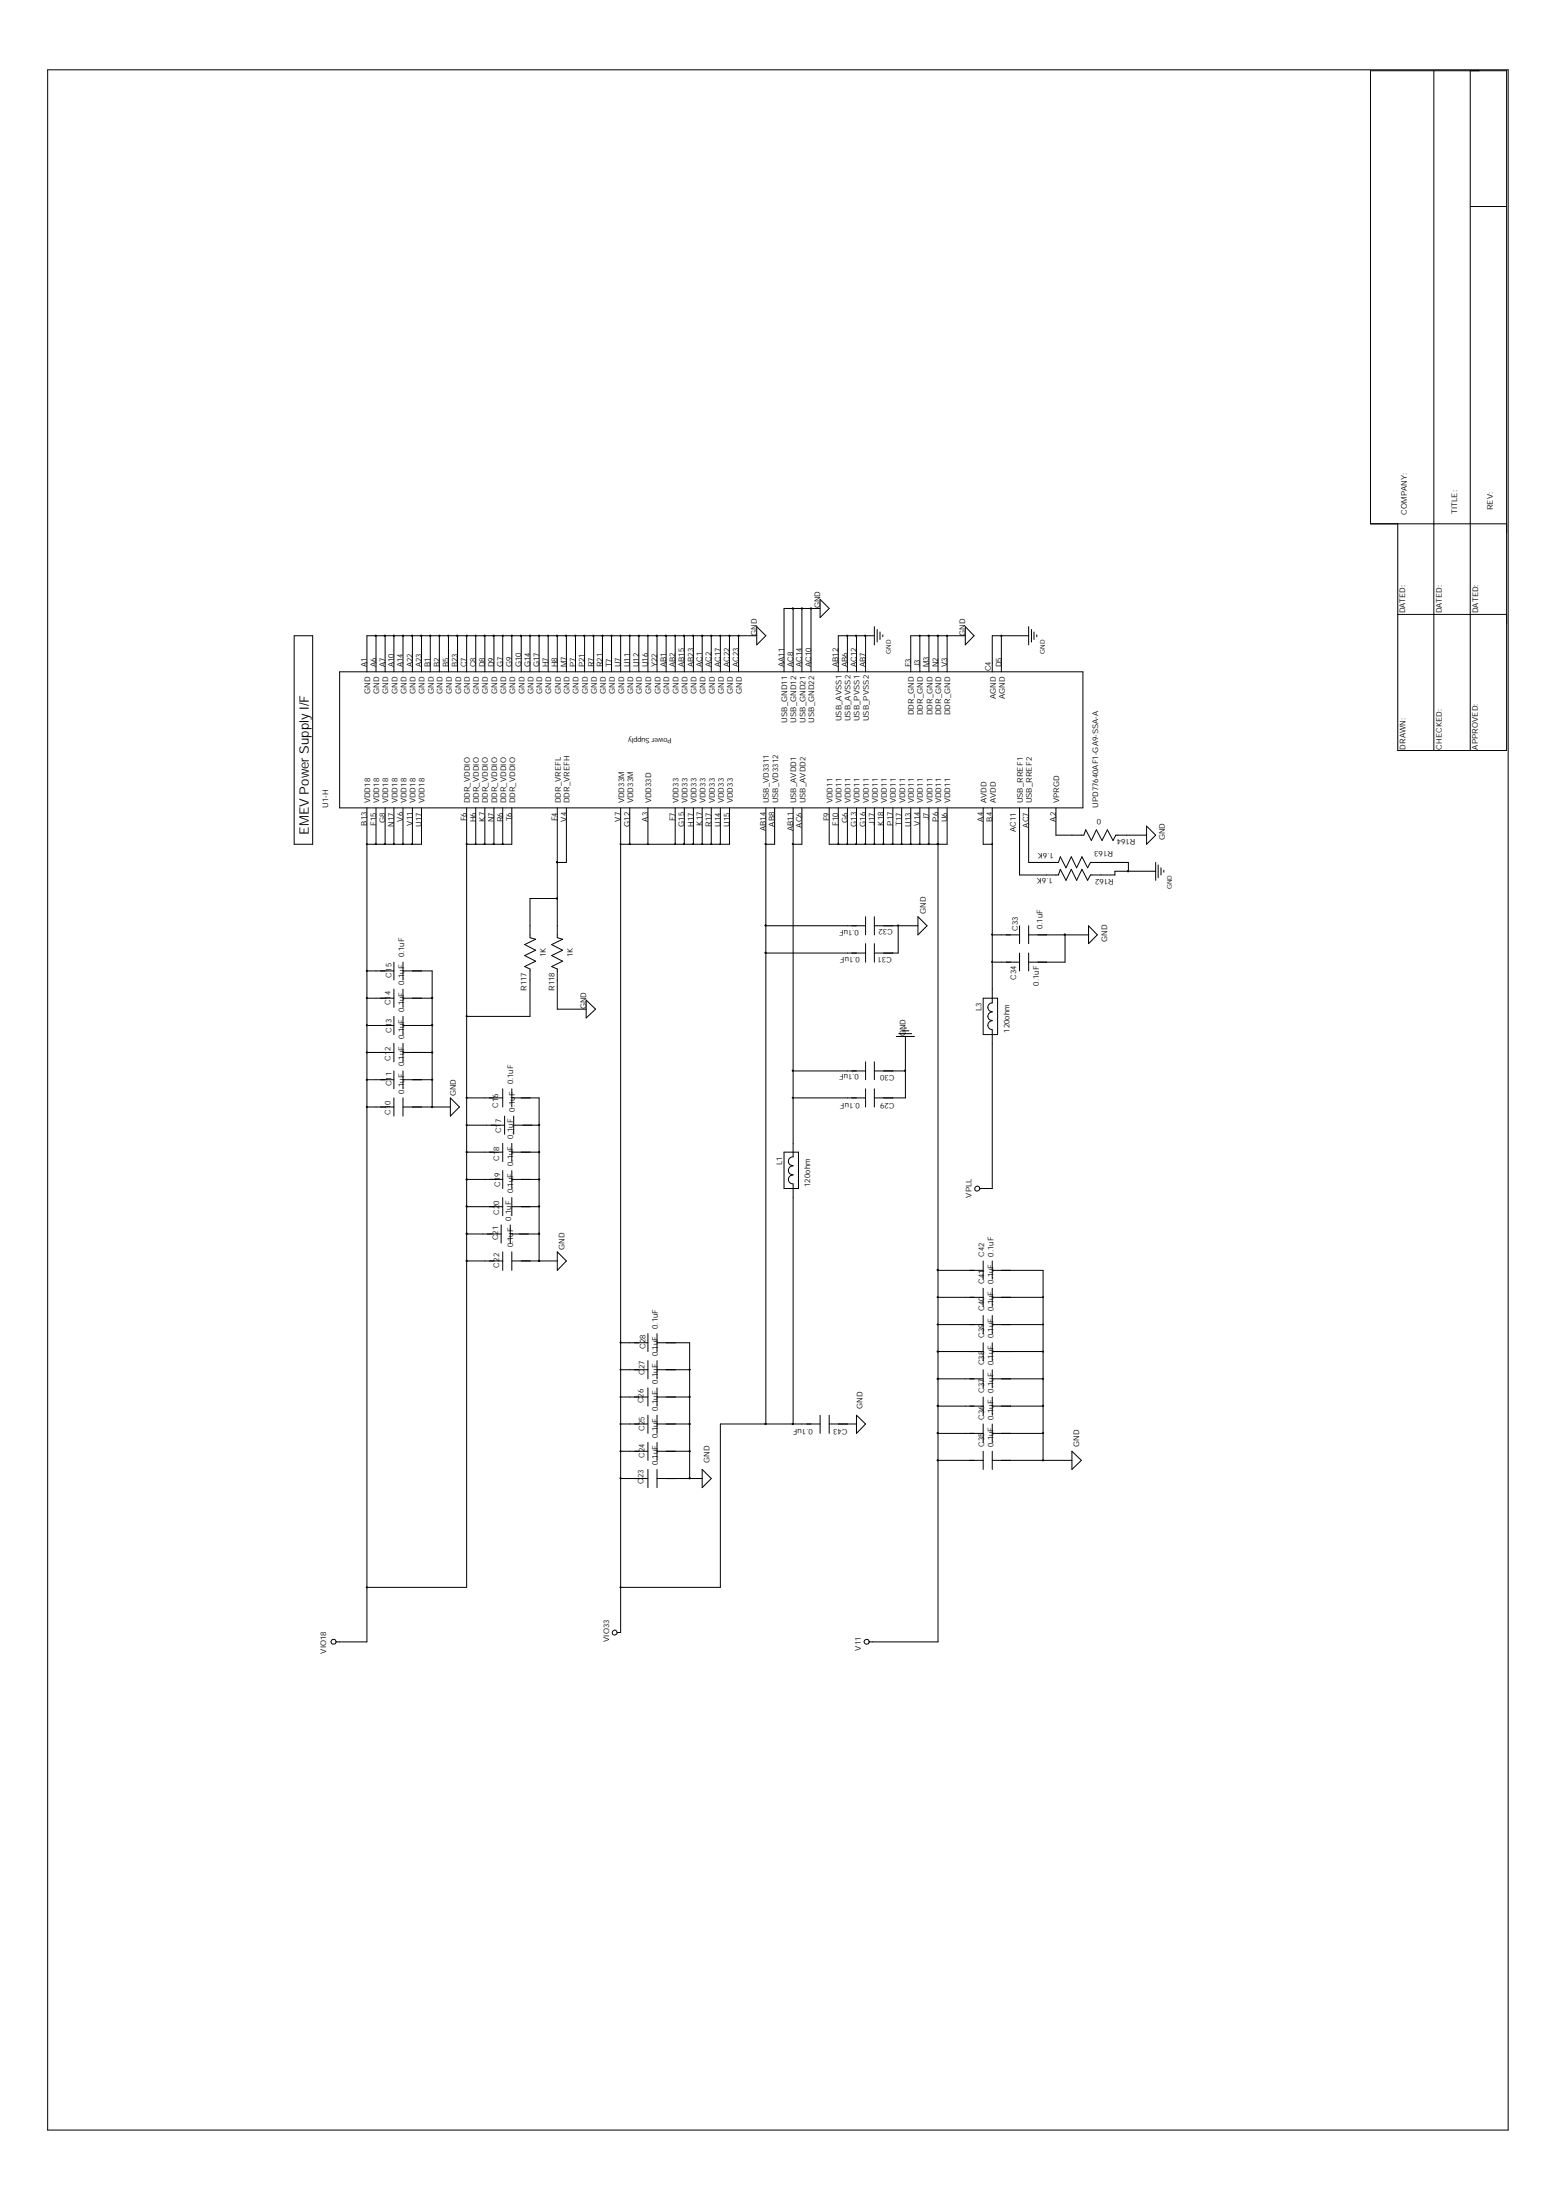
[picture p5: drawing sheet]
<svg xmlns="http://www.w3.org/2000/svg" width="210mm" height="297mm" viewBox="0 0 210 297" stroke-linecap="round" stroke-linejoin="round" font-family="sans-serif">
<g fill="none" stroke="#000" stroke-width=".13">
<path d="M6.4 9.4h197.2v278.2h-197.2v-278.1M193.5 9.6v91.7M198.5 9.6v91.7M198.5 27.9h4.9M188.7 70.7v30.6h14.7v-91.7h-18.4v61.1h18.4M39.7 85.8h2.5v28.2h-2.5zM45.8 90.7h100.4v18.4h-100.4zM50.8 85.8v4.9M52 85.8v4.9M53.2 85.8v4.9M54.4 85.8v4.9M55.7 85.8v4.9"/>
<path d="M56.9 85.8v4.9M58.1 85.8v4.9M59.3 85.8v4.9M60.5 85.8v4.9M61.8 85.8v4.9M63 85.8v4.9M64.2 85.8v4.9M65.4 85.8v4.9M66.7 85.8v4.9M67.9 85.8v4.9M69.1 85.8v4.9M70.4 85.8v4.9"/>
<path d="M71.5 85.8v4.9M72.8 85.8v4.9M74 85.8v4.9M75.2 85.8v4.9M76.5 85.8v4.9M77.7 85.8v4.9M78.9 85.8v4.9M80.1 85.8v4.9M81.3 85.8v4.9M82.5 85.8v4.9M83.8 85.8v4.9M85 85.8v4.9"/>
<path d="M86.2 85.8v4.9M87.5 85.8v4.9M88.7 85.8v4.9M89.9 85.8v4.9M91.1 85.8v4.9M92.4 85.8v4.9M93.6 85.8v4.9M94.8 85.8v4.9M96 85.8v4.9M97.2 85.8v4.9M98.5 85.8v4.9M99.7 85.8v4.9"/>
<path d="M102.2 85.8h-52.7v4.9M102.2 84.6l1.2 1.2-1.2 1.3zM107.1 82.2v8.5M108.2 82.2v8.5M109.5 82.2v8.5M110.7 82.2h-4.9v8.5M110.7 80.9l1.2 1.3-1.2 1.2zM114.4 85.8v4.9M115.6 85.8v4.9M116.8 85.8v4.9M118 85.8h-4.8v4.9M118 84.6v2.5"/>
<path d="M118.4 85v1.7M118.8 85.3v1M119.2 85.7v.3M124.2 85.8v4.9M125.4 85.8v4.9M126.6 85.8v4.9M127.8 85.8v4.9M130.3 85.8h-7.4v4.9M130.3 84.6l1.2 1.2-1.2 1.3zM135.2 85.8v4.9M138.9 85.8h-5v4.9M138.9 84.6v2.5"/>
<path d="M139.2 85v1.7M139.6 85.3v1M140 85.7v.3M188.7 83h14.7M49.5 109.1v112.6h-4.1M50.8 109.1v4.9M52 109.1v4.9M53.2 109.1v4.9M54.4 109.1v4.9M55.7 109.1v4.9M56.9 109.1v4.9h-7.4M63 109.1v105.2h-13.5"/>
<path d="M64.2 109.1v4.9M65.4 109.1v4.9M66.7 109.1v4.9M67.9 109.1v4.9M69.1 109.1v4.9h-6.1M75.2 109.1v17.5l.7 .2-1.4 .7 1.4 .8-1.4 .7 1.4 .8-1.4 .7 .7 .3v5.5h3.9M76.5 109.1v7.3h-1.3M83.8 109.1v111.3h-.5M85 109.1v4.9M87.5 109.1v4.9M91.1 109.1v4.9M92.4 109.1v4.9"/>
<path d="M93.6 109.1v4.9M94.8 109.1v4.9M96 109.1v4.9M97.2 109.1v4.9M98.5 109.1v4.9h-14.7M103.4 109.1v83.2M104.6 109.1v4.9h-1.2M107.1 109.1v47.1a.59 .59 0 0 0-.7 .6 .59 .59 0 0 0 .7 .6M108.2 109.1v4.9h-1.1M111.9 109.1v4.9h15.9v-4.9M113.2 109.1v4.9M114.4 109.1v4.9"/>
<path d="M115.6 109.1v4.9M116.8 109.1v4.9M118 109.1v4.9M119.3 109.1v4.9M120.5 109.1v4.9M121.7 109.1v4.9M122.9 109.1v4.9M124.2 109.1v4.9M125.4 109.1v4.9M126.6 114h.1M126.6 109.1v112.6h-9.3M132.7 109.1v4.9h1.2"/>
<path d="M133.9 109.1v26.3a.59 .59 0 0 0-.6 .6 .59 .59 0 0 0 .6 .6M137.6 109.1v9h5.3l.2-.7 .8 1.5 .7-1.5 .7 1.5 .7-1.5 .8 1.5 .4-.8h3.3v-.5h5.5M138.9 109.1v7.3h4l.2-.7 .8 1.5 .7-1.5 .7 1.5 .7-1.5 .8 1.5 .4-.8h5.1v1.2M142.5 109.1v3.7h3.8l.3-.8 .7 1.5 .7-1.5 .8 1.5 .7-1.5 .7 1.5 .4-.7h4.2M154.8 111.5l1.2 1.3-1.2 1.2zM156 116.4v2.5M156.3 116.8v1.7M156.7 117.2v.9M157.1 117.5v.3M49.5 134.8h3.7M49.5 138.5h3.7M49.5 131.1h3.7"/>
<path d="M53.2 129.9v2.4M53.2 133.5v2.5M53.2 137.2v2.5M54.4 134.8h3.9M54.4 129.9v2.4M54.4 133.5v2.5M54.4 137.2v2.5M54.4 138.5h3.9M54.4 131.1h3.9v18.4M75.2 121.3h-3.7v5.3l.8 .2-1.5 .7 1.5 .8-1.5 .7 1.5 .8-1.5 .7 .7 .3v6.4h-8.5M79.1 135l1.3 1.3-1.3 1.1zM103.4 128.7h13.4"/>
<path d="M103.4 125h13.4M116.8 123.8v2.4M116.8 127.4v2.5M118 123.8v2.4M118 127.4v2.5M118 125h5.9M121 139.9h2.4M121.2 125v3.7h-3.2M121.3 139.6h1.8M121.7 139.2h1M122.1 138.8h.2M122.2 139.9v8.3h-4.2"/>
<path d="M123.9 123.8l1.2 1.2-1.2 1.2zM132.7 134.8h2v4.9h-2zM133.9 136.6a.57 .57 0 0 0-.5 .6 .57 .57 0 0 0 .5 .6M133.9 137.8a.59 .59 0 0 0-.6 .6 .59 .59 0 0 0 .6 .6M133.9 139.1v21.4h-1.7M133.9 126.2h3.7M133.9 129.9h3.7M137.6 125v2.4M137.6 128.7v2.4M138.9 126.2h8M138.9 125v2.4M138.9 128.7v2.4"/>
<path d="M143.8 126.2v3.7h-4.9M146.9 125l1.2 1.2-1.2 1.2zM49.5 149.5h3.7M49.5 145.8h3.7M49.5 142.1h3.7M53.2 140.9v2.5M53.2 144.6v2.4M53.2 148.2v2.5M54.4 149.5h6.4M54.4 140.9v2.5M54.4 144.6v2.4M54.4 148.2v2.5"/>
<path d="M54.4 145.8h3.9M54.4 142.1h3.9M60.8 148.2l1.2 1.3-1.2 1.2zM63 155.6h4.9M63 148.2h4.9M63 151.9h5.1M63 159.2h4.9M67.9 147v2.5M67.9 154.4v2.4M67.9 158.1v2.4M68.1 150.7v2.4M69.1 155.6h3.7"/>
<path d="M69.1 148.2h3.7v22.1M69.1 147v2.5M69.1 154.4v2.4M69.1 158.1v2.4M69.1 159.2h3.7M69.3 151.9h3.5M69.3 150.7v2.4M105.8 155.6h2v4.9h-2zM107.1 157.4a.59 .59 0 0 0-.7 .6 .59 .59 0 0 0 .7 .6M107.1 158.7a.59 .59 0 0 0-.7 .5 .59 .59 0 0 0 .7 .6M107.1 159.9v32.4M107.1 148.2h9.7"/>
<path d="M107.1 144.6h9.7M116.8 143.4v2.4M116.8 147v2.5M118 143.4v2.4M118 147v2.5M118 144.6h4.2M63 162.9h4.9M63 166.6h4.6M63 170.3h4.9M67.6 165.4v2.4M67.9 161.7v2.5M67.9 169v2.5"/>
<path d="M68.9 166.6h3.9M68.9 165.4v2.4M69.1 161.7v2.5M69.1 169v2.5M69.1 162.9h3.7M69.1 170.3h6.1M75.2 169l1.3 1.3-1.3 1.2zM126.6 178.8h6.1M126.6 175.2h6.1M126.6 171.5h6.1M132.7 170.3v2.4M132.7 173.9v2.5"/>
<path d="M132.7 177.6v2.5M133.9 170.3v2.4M133.9 173.9v2.5M133.9 177.6v2.5M133.9 178.8h6.9M133.9 175.2h6.9M133.9 171.5h6.9v25.7M83.8 199.6h3.7M83.8 195.9h3.7M83.8 192.3h3.7M83.8 188.6h3.7M83.8 184.9h3.7"/>
<path d="M83.8 181.3h3.7M87.5 180.1v2.4M87.5 183.7v2.5M87.5 187.4v2.5M87.5 191.1v2.4M87.5 194.8v2.4M87.5 198.4v2.5M88.7 199.6h6.1M88.7 180.1v2.4M88.7 183.7v2.5M88.7 187.4v2.5M88.7 191.1v2.4"/>
<path d="M88.7 194.8v2.4M88.7 198.4v2.5M88.7 195.9h4.4M88.7 192.3h4.4M88.7 188.6h4.4M88.7 184.9h4.4M88.7 181.3h4.4v18.3M94.8 198.4l1.2 1.2-1.2 1.3zM110.7 192.3h-13.5v22h-13.4M110.7 191.1v2.4M111.9 192.3h3.7M111.9 191.1v2.4"/>
<path d="M115.6 191.1l1.2 1.2-1.2 1.2zM126.6 197.2h6.1M126.6 193.5h6.1M126.6 189.9h6.1M126.6 186.2h6.1M126.6 182.5h6.1M132.7 181.3v2.4M132.7 184.9v2.5M132.7 188.6v2.5M132.7 192.3v2.5M132.7 195.9v2.5M133.9 181.3v2.4"/>
<path d="M133.9 184.9v2.5M133.9 188.6v2.5M133.9 192.3v2.5M133.9 195.9v2.5M133.9 197.2h10.8M133.9 193.5h6.9M133.9 189.9h6.9M133.9 186.2h6.9M133.9 182.5h6.9M144.7 195.9l1.3 1.3-1.3 1.2zM44.8 221.4l.4-.1 .2 .4-.1 .2-.3 .1a.32 .32 0 0 1-.3-.4zM116.8 221.4l.3-.1 .2 .4-.1 .2-.2 .1a.32 .32 0 0 1-.3-.4z"/>
<circle cx="131.9" cy="160.5" r=".33"/>
<circle cx="83" cy="220.4" r=".33"/>
</g>
<g fill="#000" stroke="#000" stroke-width=".13">
<path d="M60.5 85.8h.1l-.1 .1z" fill-rule="evenodd"/>
<path d="M64.2 85.8v.1z" fill-rule="evenodd"/>
<path d="M73.9 85.8h.1v.1z" fill-rule="evenodd"/>
<path d="M77.6 85.8h.1v.1z" fill-rule="evenodd"/>
<path d="M83.7 85.8h.1v.1z" fill-rule="evenodd"/>
<path d="M87.4 85.8h.1v.1z" fill-rule="evenodd"/>
<path d="M91.1 85.8h.1l-.1 .1z" fill-rule="evenodd"/>
<path d="M97.2 85.8h.1l-.1 .1z" fill-rule="evenodd"/>
<path d="M114.3 85.8h.1v.1z" fill-rule="evenodd"/>
<path d="M124.1 85.8h.1v.1z" fill-rule="evenodd"/>
<path d="M127.8 85.8h.1l-.1 .1z" fill-rule="evenodd"/>
<path d="M49.5 113.9l.1 .1h-.1z" fill-rule="evenodd"/>
<path d="M50.7 113.9l.1 .1h-.1z" fill-rule="evenodd"/>
<path d="M51.9 113.9l.1 .1h-.1z" fill-rule="evenodd"/>
<path d="M53.1 113.9l.2 .1h-.2z" fill-rule="evenodd"/>
<path d="M54.3 113.9l.2 .1h-.2z" fill-rule="evenodd"/>
<path d="M55.6 113.9l.1 .1h-.1z" fill-rule="evenodd"/>
<path d="M62.9 113.9l.2 .1h-.2z" fill-rule="evenodd"/>
<path d="M64.2 113.9l.1 .1h-.1z" fill-rule="evenodd"/>
<path d="M65.3 113.9l.2 .1h-.2z" fill-rule="evenodd"/>
<path d="M66.6 113.9l.1 .1h-.1z" fill-rule="evenodd"/>
<path d="M67.8 113.9l.1 .1h-.1z" fill-rule="evenodd"/>
<path d="M83.7 113.9l.1 .1h-.1z" fill-rule="evenodd"/>
<path d="M84.9 113.9l.2 .1h-.2z" fill-rule="evenodd"/>
<path d="M87.4 113.9l.1 .1h-.1z" fill-rule="evenodd"/>
<path d="M91.1 113.9l.1 .1h-.1z" fill-rule="evenodd"/>
<path d="M92.3 113.9l.1 .1h-.1z" fill-rule="evenodd"/>
<path d="M93.5 113.9l.1 .1h-.1z" fill-rule="evenodd"/>
<path d="M94.7 113.9l.2 .1h-.2z" fill-rule="evenodd"/>
<path d="M96 113.9l.1 .1h-.1z" fill-rule="evenodd"/>
<path d="M97.2 113.9l.1 .1h-.1z" fill-rule="evenodd"/>
<path d="M103.3 113.9l.1 .1h-.1z" fill-rule="evenodd"/>
<path d="M107 113.9l.1 .1h-.1z" fill-rule="evenodd"/>
<path d="M113.1 113.9l.1 .1h-.1z" fill-rule="evenodd"/>
<path d="M114.3 113.9h.1v.1z" fill-rule="evenodd"/>
<path d="M115.5 113.9l.2 .1h-.2z" fill-rule="evenodd"/>
<path d="M116.7 113.9l.2 .1h-.2z" fill-rule="evenodd"/>
<path d="M118 113.9l.1 .1h-.1z" fill-rule="evenodd"/>
<path d="M119.2 113.9l.1 .1h-.1z" fill-rule="evenodd"/>
<path d="M120.4 113.9l.2 .1h-.2z" fill-rule="evenodd"/>
<path d="M121.7 113.9l.1 .1h-.1z" fill-rule="evenodd"/>
<path d="M122.9 113.9l.1 .1h-.1z" fill-rule="evenodd"/>
<path d="M124.1 113.9l.1 .1h-.1z" fill-rule="evenodd"/>
<path d="M125.3 113.9l.1 .1h-.1z" fill-rule="evenodd"/>
<path d="M126.5 113.9l.2 .1h-.2z" fill-rule="evenodd"/>
<path d="M126.5 113.9l.2 .1h-.2z" fill-rule="evenodd"/>
<path d="M133.9 113.9l.1 .1h-.1z" fill-rule="evenodd"/>
<path d="M49.5 138.4h.1l-.1 .1z" fill-rule="evenodd"/>
<path d="M49.5 131h.1l-.1 .2z" fill-rule="evenodd"/>
<path d="M49.5 134.7h.1l-.1 .1z" fill-rule="evenodd"/>
<path d="M62.9 137.2h.2l-.2 .1z" fill-rule="evenodd"/>
<path d="M121.2 124.9h.1l-.1 .1z" fill-rule="evenodd"/>
<path d="M133.9 126.1h.1l-.1 .2z" fill-rule="evenodd"/>
<path d="M133.9 129.8h.1l-.1 .1z" fill-rule="evenodd"/>
<path d="M49.5 142h.1l-.1 .2z" fill-rule="evenodd"/>
<path d="M49.5 145.7h.1l-.1 .2z" fill-rule="evenodd"/>
<path d="M49.5 149.4h.1l-.1 .1z" fill-rule="evenodd"/>
<path d="M62.9 148.2h.2l-.2 .1z" fill-rule="evenodd"/>
<path d="M62.9 151.9h.2h-.2z" fill-rule="evenodd"/>
<path d="M72.7 151.9h.2h-.2z" fill-rule="evenodd"/>
<path d="M107 148.2h.1l-.1 .1z" fill-rule="evenodd"/>
<path d="M126.5 175.1l.2 .1h-.2z" fill-rule="evenodd"/>
<path d="M126.5 178.8h.2l-.2 .1z" fill-rule="evenodd"/>
<path d="M140.7 178.8h.1v.1z" fill-rule="evenodd"/>
<path d="M140.7 175.1h.1v.1z" fill-rule="evenodd"/>
<path d="M83.7 181.2h.1v.1z" fill-rule="evenodd"/>
<path d="M83.7 199.5h.1v.2z" fill-rule="evenodd"/>
<path d="M83.7 195.9h.1v.1z" fill-rule="evenodd"/>
<path d="M83.7 188.6h.1h-.1z" fill-rule="evenodd"/>
<path d="M83.7 192.2h.1v.1z" fill-rule="evenodd"/>
<path d="M83.7 184.9h.1l-.1 .1z" fill-rule="evenodd"/>
<path d="M93 188.6h.2h-.2z" fill-rule="evenodd"/>
<path d="M93 184.9h.2l-.2 .1z" fill-rule="evenodd"/>
<path d="M140.7 193.4h.1v.2z" fill-rule="evenodd"/>
<path d="M140.7 189.8h.1v.1z" fill-rule="evenodd"/>
<path d="M140.7 186.1h.1v.2z" fill-rule="evenodd"/>
<path d="M140.7 182.4h.1v.2z" fill-rule="evenodd"/>
<path d="M140.7 197.1h.1v.2z" fill-rule="evenodd"/>
<path d="M49.5 214.3h.1l-.1 .1z" fill-rule="evenodd"/>
<path d="M83.7 214.3h.1v.1z" fill-rule="evenodd"/>
<circle cx="50.7" cy="85.8" r=".08"/>
<circle cx="51.9" cy="85.8" r=".08"/>
<circle cx="53.2" cy="85.8" r=".08"/>
<circle cx="54.4" cy="85.8" r=".08"/>
<circle cx="55.6" cy="85.8" r=".08"/>
<circle cx="56.9" cy="85.8" r=".08"/>
<circle cx="58.1" cy="85.8" r=".08"/>
<circle cx="59.3" cy="85.8" r=".08"/>
<circle cx="61.7" cy="85.8" r=".08"/>
<circle cx="63" cy="85.8" r=".08"/>
<circle cx="65.4" cy="85.8" r=".08"/>
<circle cx="66.6" cy="85.8" r=".08"/>
<circle cx="67.9" cy="85.8" r=".08"/>
<circle cx="69.1" cy="85.8" r=".08"/>
<circle cx="70.3" cy="85.8" r=".08"/>
<circle cx="71.5" cy="85.8" r=".08"/>
<circle cx="72.8" cy="85.8" r=".08"/>
<circle cx="75.2" cy="85.8" r=".08"/>
<circle cx="76.4" cy="85.8" r=".08"/>
<circle cx="78.9" cy="85.8" r=".08"/>
<circle cx="80.1" cy="85.8" r=".08"/>
<circle cx="81.3" cy="85.8" r=".08"/>
<circle cx="82.6" cy="85.8" r=".08"/>
<circle cx="85" cy="85.8" r=".08"/>
<circle cx="86.2" cy="85.8" r=".08"/>
<circle cx="88.6" cy="85.8" r=".08"/>
<circle cx="89.9" cy="85.8" r=".08"/>
<circle cx="92.3" cy="85.8" r=".08"/>
<circle cx="93.6" cy="85.8" r=".08"/>
<circle cx="94.8" cy="85.8" r=".08"/>
<circle cx="96" cy="85.8" r=".08"/>
<circle cx="98.5" cy="85.8" r=".08"/>
<circle cx="99.7" cy="85.8" r=".08"/>
<circle cx="107" cy="82.2" r=".08"/>
<circle cx="108.2" cy="82.2" r=".08"/>
<circle cx="109.5" cy="82.2" r=".08"/>
<circle cx="115.6" cy="85.8" r=".08"/>
<circle cx="116.8" cy="85.8" r=".08"/>
<circle cx="125.3" cy="85.8" r=".08"/>
<circle cx="126.6" cy="85.8" r=".08"/>
<circle cx="135.2" cy="85.8" r=".08"/>
<circle cx="75.2" cy="116.4" r=".08"/>
<circle cx="152.3" cy="117.6" r=".08"/>
<circle cx="58.3" cy="134.7" r=".08"/>
<circle cx="58.3" cy="138.4" r=".08"/>
<circle cx="75.2" cy="121.3" r=".08"/>
<circle cx="103.3" cy="128.6" r=".08"/>
<circle cx="103.3" cy="125" r=".08"/>
<circle cx="143.7" cy="126.2" r=".08"/>
<circle cx="58.3" cy="142.1" r=".08"/>
<circle cx="58.3" cy="149.5" r=".08"/>
<circle cx="58.3" cy="145.8" r=".08"/>
<circle cx="63" cy="159.2" r=".08"/>
<circle cx="63" cy="155.6" r=".08"/>
<circle cx="72.8" cy="155.6" r=".08"/>
<circle cx="72.8" cy="159.2" r=".08"/>
<circle cx="107" cy="144.6" r=".08"/>
<circle cx="122.2" cy="144.6" r=".08"/>
<circle cx="63" cy="170.2" r=".08"/>
<circle cx="63" cy="166.6" r=".08"/>
<circle cx="63" cy="162.9" r=".08"/>
<circle cx="72.8" cy="170.2" r=".08"/>
<circle cx="72.8" cy="162.9" r=".08"/>
<circle cx="72.8" cy="166.6" r=".08"/>
<circle cx="126.6" cy="171.5" r=".08"/>
<circle cx="93.1" cy="199.6" r=".08"/>
<circle cx="93.1" cy="195.9" r=".08"/>
<circle cx="93.1" cy="192.3" r=".08"/>
<circle cx="103.3" cy="192.3" r=".08"/>
<circle cx="107" cy="192.3" r=".08"/>
<circle cx="126.6" cy="197.2" r=".08"/>
<circle cx="126.6" cy="193.5" r=".08"/>
<circle cx="126.6" cy="189.8" r=".08"/>
<circle cx="126.6" cy="182.5" r=".08"/>
<circle cx="126.6" cy="186.2" r=".08"/>
</g>
<text font-size="1.8" x="41.7" y="112.8" transform="rotate(-90 41.7 112.8)">EMEV Power Supply I/F</text>
<g font-size="1">
<text x="189.9" y="69.5" transform="rotate(-90 189.9 69.5)">COMPANY:</text>
<text x="196.7" y="69.4" transform="rotate(-90 196.7 69.4)">TITLE:</text>
<text x="201.5" y="68.9" transform="rotate(-90 201.5 68.9)">REV:</text>
<text x="110.7" y="82.2" transform="rotate(-90 110.7 82.2)">GND</text>
<text x="189.7" y="82.8" transform="rotate(-90 189.7 82.8)">DATED:</text>
<text x="194.6" y="82.8" transform="rotate(-90 194.6 82.8)">DATED:</text>
<text x="199.5" y="82.8" transform="rotate(-90 199.5 82.8)">DATED:</text>
<text x="102.2" y="85.8" transform="rotate(-90 102.2 85.8)">GND</text>
<text x="130.3" y="85.8" transform="rotate(-90 130.3 85.8)">GND</text>
<text x="49.5" y="90.1" transform="rotate(-90 49.5 90.1)">A1</text>
<text x="50" y="93.7" transform="rotate(-90 50 93.7)">GND</text>
<text x="50.8" y="90.1" transform="rotate(-90 50.8 90.1)">A6</text>
<text x="51.2" y="93.7" transform="rotate(-90 51.2 93.7)">GND</text>
<text x="52" y="90.1" transform="rotate(-90 52 90.1)">A7</text>
<text x="52.4" y="93.7" transform="rotate(-90 52.4 93.7)">GND</text>
<text x="53.2" y="90.1" transform="rotate(-90 53.2 90.1)">A10</text>
<text x="53.6" y="93.7" transform="rotate(-90 53.6 93.7)">GND</text>
<text x="54.4" y="90.1" transform="rotate(-90 54.4 90.1)">A14</text>
<text x="54.9" y="93.7" transform="rotate(-90 54.9 93.7)">GND</text>
<text x="55.7" y="90.1" transform="rotate(-90 55.7 90.1)">A22</text>
<text x="56.1" y="93.7" transform="rotate(-90 56.1 93.7)">GND</text>
<text x="56.9" y="90.1" transform="rotate(-90 56.9 90.1)">A23</text>
<text x="57.3" y="93.7" transform="rotate(-90 57.3 93.7)">GND</text>
<text x="58.1" y="90.1" transform="rotate(-90 58.1 90.1)">B1</text>
<text x="58.5" y="93.7" transform="rotate(-90 58.5 93.7)">GND</text>
<text x="59.3" y="90.1" transform="rotate(-90 59.3 90.1)">B2</text>
<text x="59.7" y="93.7" transform="rotate(-90 59.7 93.7)">GND</text>
<text x="60.5" y="90.1" transform="rotate(-90 60.5 90.1)">B5</text>
<text x="61" y="93.7" transform="rotate(-90 61 93.7)">GND</text>
<text x="61.8" y="90.1" transform="rotate(-90 61.8 90.1)">B23</text>
<text x="62.2" y="93.7" transform="rotate(-90 62.2 93.7)">GND</text>
<text x="63" y="90.1" transform="rotate(-90 63 90.1)">C7</text>
<text x="63.4" y="93.7" transform="rotate(-90 63.4 93.7)">GND</text>
<text x="64.2" y="90.1" transform="rotate(-90 64.2 90.1)">C8</text>
<text x="64.6" y="93.7" transform="rotate(-90 64.6 93.7)">GND</text>
<text x="65.4" y="90.1" transform="rotate(-90 65.4 90.1)">D8</text>
<text x="65.9" y="93.7" transform="rotate(-90 65.9 93.7)">GND</text>
<text x="66.7" y="90.1" transform="rotate(-90 66.7 90.1)">D9</text>
<text x="67.1" y="93.7" transform="rotate(-90 67.1 93.7)">GND</text>
<text x="67.9" y="90.1" transform="rotate(-90 67.9 90.1)">G7</text>
<text x="68.3" y="93.7" transform="rotate(-90 68.3 93.7)">GND</text>
<text x="69.1" y="90.1" transform="rotate(-90 69.1 90.1)">G9</text>
<text x="69.6" y="93.7" transform="rotate(-90 69.6 93.7)">GND</text>
<text x="70.4" y="90.1" transform="rotate(-90 70.4 90.1)">G10</text>
<text x="70.8" y="93.7" transform="rotate(-90 70.8 93.7)">GND</text>
<text x="71.5" y="90.1" transform="rotate(-90 71.5 90.1)">G14</text>
<text x="72" y="93.7" transform="rotate(-90 72 93.7)">GND</text>
<text x="72.8" y="90.1" transform="rotate(-90 72.8 90.1)">G17</text>
<text x="73.2" y="93.7" transform="rotate(-90 73.2 93.7)">GND</text>
<text x="74" y="90.1" transform="rotate(-90 74 90.1)">H7</text>
<text x="74.4" y="93.7" transform="rotate(-90 74.4 93.7)">GND</text>
<text x="75.2" y="90.1" transform="rotate(-90 75.2 90.1)">H8</text>
<text x="75.7" y="93.7" transform="rotate(-90 75.7 93.7)">GND</text>
<text x="76.5" y="90.1" transform="rotate(-90 76.5 90.1)">M7</text>
<text x="76.9" y="93.7" transform="rotate(-90 76.9 93.7)">GND</text>
<text x="77.7" y="90.1" transform="rotate(-90 77.7 90.1)">P7</text>
<text x="78.1" y="93.7" transform="rotate(-90 78.1 93.7)">GND</text>
<text x="78.9" y="90.1" transform="rotate(-90 78.9 90.1)">P21</text>
<text x="79.3" y="93.7" transform="rotate(-90 79.3 93.7)">GND</text>
<text x="80.1" y="90.1" transform="rotate(-90 80.1 90.1)">R7</text>
<text x="80.6" y="93.7" transform="rotate(-90 80.6 93.7)">GND</text>
<text x="81.3" y="90.1" transform="rotate(-90 81.3 90.1)">R21</text>
<text x="81.8" y="93.7" transform="rotate(-90 81.8 93.7)">GND</text>
<text x="82.5" y="90.1" transform="rotate(-90 82.5 90.1)">T7</text>
<text x="83" y="93.7" transform="rotate(-90 83 93.7)">GND</text>
<text x="83.8" y="90.1" transform="rotate(-90 83.8 90.1)">U7</text>
<text x="84.2" y="93.7" transform="rotate(-90 84.2 93.7)">GND</text>
<text x="85" y="90.1" transform="rotate(-90 85 90.1)">U11</text>
<text x="85.5" y="93.7" transform="rotate(-90 85.5 93.7)">GND</text>
<text x="86.2" y="90.1" transform="rotate(-90 86.2 90.1)">U12</text>
<text x="86.7" y="93.7" transform="rotate(-90 86.7 93.7)">GND</text>
<text x="87.5" y="90.1" transform="rotate(-90 87.5 90.1)">U16</text>
<text x="87.9" y="93.7" transform="rotate(-90 87.9 93.7)">GND</text>
<text x="88.7" y="90.1" transform="rotate(-90 88.7 90.1)">Y22</text>
<text x="89.2" y="93.7" transform="rotate(-90 89.2 93.7)">GND</text>
<text x="89.9" y="90.1" transform="rotate(-90 89.9 90.1)">AB1</text>
<text x="90.3" y="93.7" transform="rotate(-90 90.3 93.7)">GND</text>
<text x="91.1" y="90.1" transform="rotate(-90 91.1 90.1)">AB2</text>
<text x="91.6" y="93.7" transform="rotate(-90 91.6 93.7)">GND</text>
<text x="92.4" y="90.1" transform="rotate(-90 92.4 90.1)">AB15</text>
<text x="92.8" y="93.7" transform="rotate(-90 92.8 93.7)">GND</text>
<text x="93.6" y="90.1" transform="rotate(-90 93.6 90.1)">AB23</text>
<text x="94" y="93.7" transform="rotate(-90 94 93.7)">GND</text>
<text x="94.8" y="90.1" transform="rotate(-90 94.8 90.1)">AC1</text>
<text x="95.2" y="93.7" transform="rotate(-90 95.2 93.7)">GND</text>
<text x="96" y="90.1" transform="rotate(-90 96 90.1)">AC2</text>
<text x="96.5" y="93.7" transform="rotate(-90 96.5 93.7)">GND</text>
<text x="97.2" y="90.1" transform="rotate(-90 97.2 90.1)">AC17</text>
<text x="97.7" y="93.7" transform="rotate(-90 97.7 93.7)">GND</text>
<text x="98.5" y="90.1" transform="rotate(-90 98.5 90.1)">AC22</text>
<text x="98.9" y="93.7" transform="rotate(-90 98.9 93.7)">GND</text>
<text x="99.7" y="90.1" transform="rotate(-90 99.7 90.1)">AC23</text>
<text x="100.1" y="93.7" transform="rotate(-90 100.1 93.7)">GND</text>
<text x="105.8" y="90.1" transform="rotate(-90 105.8 90.1)">AA11</text>
<text x="107.1" y="90.1" transform="rotate(-90 107.1 90.1)">AC8</text>
<text x="108.2" y="90.1" transform="rotate(-90 108.2 90.1)">AC14</text>
<text x="109.5" y="90.1" transform="rotate(-90 109.5 90.1)">AC10</text>
<text x="113.2" y="90.1" transform="rotate(-90 113.2 90.1)">AB12</text>
<text x="114.4" y="90.1" transform="rotate(-90 114.4 90.1)">AB6</text>
<text x="115.6" y="90.1" transform="rotate(-90 115.6 90.1)">AC12</text>
<text x="116.8" y="90.1" transform="rotate(-90 116.8 90.1)">AB7</text>
<text x="122.9" y="90.1" transform="rotate(-90 122.9 90.1)">F3</text>
<text x="124.2" y="90.1" transform="rotate(-90 124.2 90.1)">J3</text>
<text x="125.4" y="90.1" transform="rotate(-90 125.4 90.1)">M3</text>
<text x="126.6" y="90.1" transform="rotate(-90 126.6 90.1)">N2</text>
<text x="127.8" y="90.1" transform="rotate(-90 127.8 90.1)">V3</text>
<text x="133.7" y="90.6" transform="rotate(-90 133.7 90.6)">C4</text>
<text x="134.4" y="94.4" transform="rotate(-90 134.4 94.4)">AGND</text>
<text x="135.2" y="90.1" transform="rotate(-90 135.2 90.1)">D5</text>
<text x="135.6" y="94.4" transform="rotate(-90 135.6 94.4)">AGND</text>
<text x="90.6" y="99.7" transform="rotate(-180 90.6 99.7)">Power Supply</text>
<text x="106.3" y="97.6" transform="rotate(-90 106.3 97.6)">USB_GND11</text>
<text x="107.5" y="97.6" transform="rotate(-90 107.5 97.6)">USB_GND12</text>
<text x="108.7" y="97.6" transform="rotate(-90 108.7 97.6)">USB_GND21</text>
<text x="109.9" y="97.6" transform="rotate(-90 109.9 97.6)">USB_GND22</text>
<text x="113.6" y="97.4" transform="rotate(-90 113.6 97.4)">USB_AVSS1</text>
<text x="114.8" y="97.4" transform="rotate(-90 114.8 97.4)">USB_AVSS2</text>
<text x="116" y="97.4" transform="rotate(-90 116 97.4)">USB_PVSS1</text>
<text x="117.3" y="97.4" transform="rotate(-90 117.3 97.4)">USB_PVSS2</text>
<text x="123.4" y="96.6" transform="rotate(-90 123.4 96.6)">DDR_GND</text>
<text x="124.6" y="96.6" transform="rotate(-90 124.6 96.6)">DDR_GND</text>
<text x="125.9" y="96.6" transform="rotate(-90 125.9 96.6)">DDR_GND</text>
<text x="127" y="96.6" transform="rotate(-90 127 96.6)">DDR_GND</text>
<text x="128.3" y="96.6" transform="rotate(-90 128.3 96.6)">DDR_GND</text>
<text x="189.7" y="101.2" transform="rotate(-90 189.7 101.2)">DRAWN:</text>
<text x="194.6" y="101.2" transform="rotate(-90 194.6 101.2)">CHECKED:</text>
<text x="199.5" y="101.2" transform="rotate(-90 199.5 101.2)">APPROVED:</text>
<text x="44.3" y="109.1" transform="rotate(-90 44.3 109.1)">U1-H</text>
<text x="49.5" y="111.5" transform="rotate(-90 49.5 111.5)">B13</text>
<text x="50" y="108.5" transform="rotate(-90 50 108.5)">VDD18</text>
<text x="50.8" y="111.5" transform="rotate(-90 50.8 111.5)">F15</text>
<text x="51.2" y="108.5" transform="rotate(-90 51.2 108.5)">VDD18</text>
<text x="52" y="111.1" transform="rotate(-90 52 111.1)">G8</text>
<text x="52.4" y="108.5" transform="rotate(-90 52.4 108.5)">VDD18</text>
<text x="53.2" y="111.6" transform="rotate(-90 53.2 111.6)">N17</text>
<text x="53.6" y="108.5" transform="rotate(-90 53.6 108.5)">VDD18</text>
<text x="54.4" y="110.9" transform="rotate(-90 54.4 110.9)">V6</text>
<text x="54.9" y="108.5" transform="rotate(-90 54.9 108.5)">VDD18</text>
<text x="55.7" y="111.5" transform="rotate(-90 55.7 111.5)">V11</text>
<text x="56.1" y="108.5" transform="rotate(-90 56.1 108.5)">VDD18</text>
<text x="56.9" y="111.6" transform="rotate(-90 56.9 111.6)">U17</text>
<text x="57.3" y="108.5" transform="rotate(-90 57.3 108.5)">VDD18</text>
<text x="63" y="110.9" transform="rotate(-90 63 110.9)">F6</text>
<text x="63.4" y="108.5" transform="rotate(-90 63.4 108.5)">DDR_VDDIO</text>
<text x="64.2" y="111" transform="rotate(-90 64.2 111)">H6</text>
<text x="64.6" y="108.5" transform="rotate(-90 64.6 108.5)">DDR_VDDIO</text>
<text x="65.4" y="110.9" transform="rotate(-90 65.4 110.9)">K7</text>
<text x="65.9" y="108.5" transform="rotate(-90 65.9 108.5)">DDR_VDDIO</text>
<text x="66.7" y="111" transform="rotate(-90 66.7 111)">N7</text>
<text x="67.1" y="108.5" transform="rotate(-90 67.1 108.5)">DDR_VDDIO</text>
<text x="67.9" y="111" transform="rotate(-90 67.9 111)">R6</text>
<text x="68.3" y="108.5" transform="rotate(-90 68.3 108.5)">DDR_VDDIO</text>
<text x="69.1" y="110.9" transform="rotate(-90 69.1 110.9)">T6</text>
<text x="69.6" y="108.5" transform="rotate(-90 69.6 108.5)">DDR_VDDIO</text>
<text x="75.2" y="110.9" transform="rotate(-90 75.2 110.9)">F4</text>
<text x="75.7" y="108.5" transform="rotate(-90 75.7 108.5)">DDR_VREFL</text>
<text x="76.5" y="110.9" transform="rotate(-90 76.5 110.9)">V4</text>
<text x="76.9" y="108.5" transform="rotate(-90 76.9 108.5)">DDR_VREFH</text>
<text x="83.8" y="110.9" transform="rotate(-90 83.8 110.9)">V7</text>
<text x="84.2" y="108.5" transform="rotate(-90 84.2 108.5)">VDD33M</text>
<text x="85" y="111.6" transform="rotate(-90 85 111.6)">G12</text>
<text x="85.5" y="108.5" transform="rotate(-90 85.5 108.5)">VDD33M</text>
<text x="87.5" y="110.9" transform="rotate(-90 87.5 110.9)">A3</text>
<text x="87.9" y="108.5" transform="rotate(-90 87.9 108.5)">VDD33D</text>
<text x="91.1" y="110.9" transform="rotate(-90 91.1 110.9)">F7</text>
<text x="91.6" y="108.5" transform="rotate(-90 91.6 108.5)">VDD33</text>
<text x="92.4" y="111.6" transform="rotate(-90 92.4 111.6)">G15</text>
<text x="92.8" y="108.5" transform="rotate(-90 92.8 108.5)">VDD33</text>
<text x="93.6" y="111.6" transform="rotate(-90 93.6 111.6)">H17</text>
<text x="94" y="108.5" transform="rotate(-90 94 108.5)">VDD33</text>
<text x="94.8" y="111.5" transform="rotate(-90 94.8 111.5)">K17</text>
<text x="95.2" y="108.5" transform="rotate(-90 95.2 108.5)">VDD33</text>
<text x="96" y="111.6" transform="rotate(-90 96 111.6)">R17</text>
<text x="96.5" y="108.5" transform="rotate(-90 96.5 108.5)">VDD33</text>
<text x="97.2" y="111.6" transform="rotate(-90 97.2 111.6)">U14</text>
<text x="97.7" y="108.5" transform="rotate(-90 97.7 108.5)">VDD33</text>
<text x="98.5" y="111.6" transform="rotate(-90 98.5 111.6)">U15</text>
<text x="98.9" y="108.5" transform="rotate(-90 98.9 108.5)">VDD33</text>
<text x="103.4" y="112.2" transform="rotate(-90 103.4 112.2)">AB14</text>
<text x="103.8" y="108.5" transform="rotate(-90 103.8 108.5)">USB_VD3311</text>
<text x="104.6" y="111.6" transform="rotate(-90 104.6 111.6)">AB8</text>
<text x="105" y="108.5" transform="rotate(-90 105 108.5)">USB_VD3312</text>
<text x="107.1" y="112.2" transform="rotate(-90 107.1 112.2)">AB11</text>
<text x="107.5" y="108.5" transform="rotate(-90 107.5 108.5)">USB_AVDD1</text>
<text x="108.2" y="111.7" transform="rotate(-90 108.2 111.7)">AC6</text>
<text x="108.7" y="108.5" transform="rotate(-90 108.7 108.5)">USB_AVDD2</text>
<text x="111.9" y="110.9" transform="rotate(-90 111.9 110.9)">F9</text>
<text x="112.4" y="108.5" transform="rotate(-90 112.4 108.5)">VDD11</text>
<text x="113.2" y="111.5" transform="rotate(-90 113.2 111.5)">F10</text>
<text x="113.6" y="108.5" transform="rotate(-90 113.6 108.5)">VDD11</text>
<text x="114.4" y="111.1" transform="rotate(-90 114.4 111.1)">G6</text>
<text x="114.8" y="108.5" transform="rotate(-90 114.8 108.5)">VDD11</text>
<text x="115.6" y="111.6" transform="rotate(-90 115.6 111.6)">G13</text>
<text x="116" y="108.5" transform="rotate(-90 116 108.5)">VDD11</text>
<text x="116.8" y="111.6" transform="rotate(-90 116.8 111.6)">G16</text>
<text x="117.3" y="108.5" transform="rotate(-90 117.3 108.5)">VDD11</text>
<text x="118" y="111.4" transform="rotate(-90 118 111.4)">J17</text>
<text x="118.5" y="108.5" transform="rotate(-90 118.5 108.5)">VDD11</text>
<text x="119.3" y="111.5" transform="rotate(-90 119.3 111.5)">K18</text>
<text x="119.7" y="108.5" transform="rotate(-90 119.7 108.5)">VDD11</text>
<text x="120.5" y="111.5" transform="rotate(-90 120.5 111.5)">P17</text>
<text x="120.9" y="108.5" transform="rotate(-90 120.9 108.5)">VDD11</text>
<text x="121.7" y="111.5" transform="rotate(-90 121.7 111.5)">T17</text>
<text x="122.2" y="108.5" transform="rotate(-90 122.2 108.5)">VDD11</text>
<text x="122.9" y="111.6" transform="rotate(-90 122.9 111.6)">U13</text>
<text x="123.4" y="108.5" transform="rotate(-90 123.4 108.5)">VDD11</text>
<text x="124.2" y="111.5" transform="rotate(-90 124.2 111.5)">V14</text>
<text x="124.6" y="108.5" transform="rotate(-90 124.6 108.5)">VDD11</text>
<text x="125.4" y="110.8" transform="rotate(-90 125.4 110.8)">J7</text>
<text x="125.9" y="108.5" transform="rotate(-90 125.9 108.5)">VDD11</text>
<text x="126.6" y="110.9" transform="rotate(-90 126.6 110.9)">P6</text>
<text x="127" y="108.5" transform="rotate(-90 127 108.5)">VDD11</text>
<text x="127.8" y="111" transform="rotate(-90 127.8 111)">U6</text>
<text x="128.3" y="108.5" transform="rotate(-90 128.3 108.5)">VDD11</text>
<text x="132.7" y="110.9" transform="rotate(-90 132.7 110.9)">A4</text>
<text x="133.2" y="108.5" transform="rotate(-90 133.2 108.5)">AVDD</text>
<text x="133.9" y="110.9" transform="rotate(-90 133.9 110.9)">B4</text>
<text x="134.4" y="108.5" transform="rotate(-90 134.4 108.5)">AVDD</text>
<text x="137.1" y="112.3" transform="rotate(-90 137.1 112.3)">AC11</text>
<text x="138" y="108.5" transform="rotate(-90 138 108.5)">USB_RREF1</text>
<text x="138.9" y="111.7" transform="rotate(-90 138.9 111.7)">AC7</text>
<text x="139.3" y="108.5" transform="rotate(-90 139.3 108.5)">USB_RREF2</text>
<text x="142.5" y="110.9" transform="rotate(-90 142.5 110.9)">A2</text>
<text x="143" y="108.5" transform="rotate(-90 143 108.5)">VPRGD</text>
<text x="148.3" y="109.1" transform="rotate(-90 148.3 109.1)">UPD77640AF1-GA9-SSA-A</text>
<text x="148.6" y="110.6" transform="rotate(-180 148.6 110.6)">0</text>
<text x="153.3" y="113.3" transform="rotate(-180 153.3 113.3)">R164</text>
<text x="157.2" y="113.5" transform="rotate(-90 157.2 113.5)">GND</text>
<text x="142.1" y="118.6" transform="rotate(-180 142.1 118.6)">1.6K</text>
<text x="142.2" y="115.2" transform="rotate(-180 142.2 115.2)">1.6K</text>
<text x="150.2" y="115" transform="rotate(-180 150.2 115)">R163</text>
<text x="150.4" y="118.6" transform="rotate(-180 150.4 118.6)">R162</text>
<text x="116" y="125.6" transform="rotate(-180 116 125.6)">0.1uF</text>
<text x="120.5" y="125.4" transform="rotate(-180 120.5 125.4)">C32</text>
<text x="125" y="123.4" transform="rotate(-90 125 123.4)">GND</text>
<text x="137.4" y="125.7" transform="rotate(-90 137.4 125.7)">C33</text>
<text x="140.7" y="125.5" transform="rotate(-90 140.7 125.5)">0.1uF</text>
<text x="52.8" y="132" transform="rotate(-90 52.8 132)">C15</text>
<text x="54.6" y="129.3" transform="rotate(-90 54.6 129.3)">0.1uF</text>
<text x="73.7" y="129.3" transform="rotate(-90 73.7 129.3)">1K</text>
<text x="77.3" y="129.3" transform="rotate(-90 77.3 129.3)">1K</text>
<text x="116.1" y="129.3" transform="rotate(-180 116.1 129.3)">0.1uF</text>
<text x="120.4" y="129.3" transform="rotate(-180 120.4 129.3)">C31</text>
<text x="149.4" y="127.2" transform="rotate(-90 149.4 127.2)">GND</text>
<text x="52.7" y="135.7" transform="rotate(-90 52.7 135.7)">C14</text>
<text x="54.6" y="136.6" transform="rotate(-90 54.6 136.6)">0.1uF</text>
<text x="54.6" y="133" transform="rotate(-90 54.6 133)">0.1uF</text>
<text x="71.1" y="133.8" transform="rotate(-90 71.1 133.8)">R117</text>
<text x="74.8" y="133.8" transform="rotate(-90 74.8 133.8)">R118</text>
<text x="79.1" y="136.3" transform="rotate(-90 79.1 136.3)">GND</text>
<text x="132.5" y="136.5" transform="rotate(-90 132.5 136.5)">L3</text>
<text x="137.2" y="132.3" transform="rotate(-90 137.2 132.3)">C34</text>
<text x="140.2" y="133.1" transform="rotate(-90 140.2 133.1)">0.1uF</text>
<text x="52.7" y="143.2" transform="rotate(-90 52.7 143.2)">C12</text>
<text x="52.8" y="139.4" transform="rotate(-90 52.8 139.4)">C13</text>
<text x="54.6" y="144" transform="rotate(-90 54.6 144)">0.1uF</text>
<text x="54.6" y="140.3" transform="rotate(-90 54.6 140.3)">0.1uF</text>
<text x="122.2" y="139.9" transform="rotate(-90 122.2 139.9)">GND</text>
<text x="136.3" y="139.4" transform="rotate(-90 136.3 139.4)">120ohm</text>
<text x="52.8" y="146.7" transform="rotate(-90 52.8 146.7)">C11</text>
<text x="54.6" y="147.6" transform="rotate(-90 54.6 147.6)">0.1uF</text>
<text x="61.6" y="148" transform="rotate(-90 61.6 148)">GND</text>
<text x="67.3" y="149.6" transform="rotate(-90 67.3 149.6)">C16</text>
<text x="69.3" y="146.4" transform="rotate(-90 69.3 146.4)">0.1uF</text>
<text x="116" y="145" transform="rotate(-180 116 145)">0.1uF</text>
<text x="116.1" y="149" transform="rotate(-180 116.1 149)">0.1uF</text>
<text x="120.7" y="149" transform="rotate(-180 120.7 149)">C29</text>
<text x="120.7" y="145.2" transform="rotate(-180 120.7 145.2)">C30</text>
<text x="52.7" y="150.6" transform="rotate(-90 52.7 150.6)">C10</text>
<text x="67.6" y="153" transform="rotate(-90 67.6 153)">C17</text>
<text x="69.3" y="153.7" transform="rotate(-90 69.3 153.7)">0.1uF</text>
<text x="69.5" y="150.1" transform="rotate(-90 69.5 150.1)">0.1uF</text>
<text x="67.4" y="156.7" transform="rotate(-90 67.4 156.7)">C18</text>
<text x="67.5" y="160.2" transform="rotate(-90 67.5 160.2)">C19</text>
<text x="69.3" y="161.1" transform="rotate(-90 69.3 161.1)">0.1uF</text>
<text x="69.3" y="157.4" transform="rotate(-90 69.3 157.4)">0.1uF</text>
<text x="105.6" y="157.3" transform="rotate(-90 105.6 157.3)">L1</text>
<text x="109.3" y="160.3" transform="rotate(-90 109.3 160.3)">120ohm</text>
<text x="131.1" y="161.7" transform="rotate(-90 131.1 161.7)">VPLL</text>
<text x="67.3" y="167.5" transform="rotate(-90 67.3 167.5)">C21</text>
<text x="67.4" y="164" transform="rotate(-90 67.4 164)">C20</text>
<text x="69" y="164.8" transform="rotate(-90 69 164.8)">0.1uF</text>
<text x="67.4" y="171.1" transform="rotate(-90 67.4 171.1)">C22</text>
<text x="69.3" y="168.4" transform="rotate(-90 69.3 168.4)">0.1uF</text>
<text x="76.2" y="168.8" transform="rotate(-90 76.2 168.8)">GND</text>
<text x="132.8" y="173.3" transform="rotate(-90 132.8 173.3)">C41</text>
<text x="132.8" y="169.7" transform="rotate(-90 132.8 169.7)">C42</text>
<text x="134.1" y="173.3" transform="rotate(-90 134.1 173.3)">0.1uF</text>
<text x="134.1" y="169.7" transform="rotate(-90 134.1 169.7)">0.1uF</text>
<text x="88.8" y="179.4" transform="rotate(-90 88.8 179.4)">0.1uF</text>
<text x="132.8" y="177" transform="rotate(-90 132.8 177)">C40</text>
<text x="134.1" y="177" transform="rotate(-90 134.1 177)">0.1uF</text>
<text x="87" y="185.7" transform="rotate(-90 87 185.7)">C27</text>
<text x="87.1" y="182.1" transform="rotate(-90 87.1 182.1)">C28</text>
<text x="88.8" y="183.1" transform="rotate(-90 88.8 183.1)">0.1uF</text>
<text x="132.8" y="184.3" transform="rotate(-90 132.8 184.3)">C38</text>
<text x="132.8" y="180.7" transform="rotate(-90 132.8 180.7)">C39</text>
<text x="134.1" y="184.3" transform="rotate(-90 134.1 184.3)">0.1uF</text>
<text x="134.1" y="180.7" transform="rotate(-90 134.1 180.7)">0.1uF</text>
<text x="86.9" y="189.5" transform="rotate(-90 86.9 189.5)">C26</text>
<text x="88.8" y="190.4" transform="rotate(-90 88.8 190.4)">0.1uF</text>
<text x="88.8" y="186.8" transform="rotate(-90 88.8 186.8)">0.1uF</text>
<text x="116.4" y="190.2" transform="rotate(-90 116.4 190.2)">GND</text>
<text x="132.8" y="191.7" transform="rotate(-90 132.8 191.7)">C36</text>
<text x="132.8" y="188" transform="rotate(-90 132.8 188)">C37</text>
<text x="134.1" y="191.7" transform="rotate(-90 134.1 191.7)">0.1uF</text>
<text x="134.1" y="188" transform="rotate(-90 134.1 188)">0.1uF</text>
<text x="87" y="196.8" transform="rotate(-90 87 196.8)">C24</text>
<text x="87" y="193.2" transform="rotate(-90 87 193.2)">C25</text>
<text x="88.8" y="197.8" transform="rotate(-90 88.8 197.8)">0.1uF</text>
<text x="88.8" y="194.1" transform="rotate(-90 88.8 194.1)">0.1uF</text>
<text x="95.8" y="197.5" transform="rotate(-90 95.8 197.5)">GND</text>
<text x="109.7" y="193" transform="rotate(-180 109.7 193)">0.1uF</text>
<text x="114.4" y="192.9" transform="rotate(-180 114.4 192.9)">C43</text>
<text x="132.8" y="195.4" transform="rotate(-90 132.8 195.4)">C35</text>
<text x="134.1" y="195.4" transform="rotate(-90 134.1 195.4)">0.1uF</text>
<text x="145.7" y="195.3" transform="rotate(-90 145.7 195.3)">GND</text>
<text x="86.9" y="200.3" transform="rotate(-90 86.9 200.3)">C23</text>
<text x="82.2" y="221.7" transform="rotate(-90 82.2 221.7)">VIO33</text>
<text x="44" y="223.3" transform="rotate(-90 44 223.3)">VIO18</text>
<text x="116.2" y="222.9" transform="rotate(-90 116.2 222.9)">V11</text>
</g>
<g font-size=".9">
<text x="120.3" y="88.3" transform="rotate(-90 120.3 88.3)">GND</text>
<text x="141.1" y="88.3" transform="rotate(-90 141.1 88.3)">GND</text>
<text x="158.2" y="120.1" transform="rotate(-90 158.2 120.1)">GND</text>
</g>
</svg>
